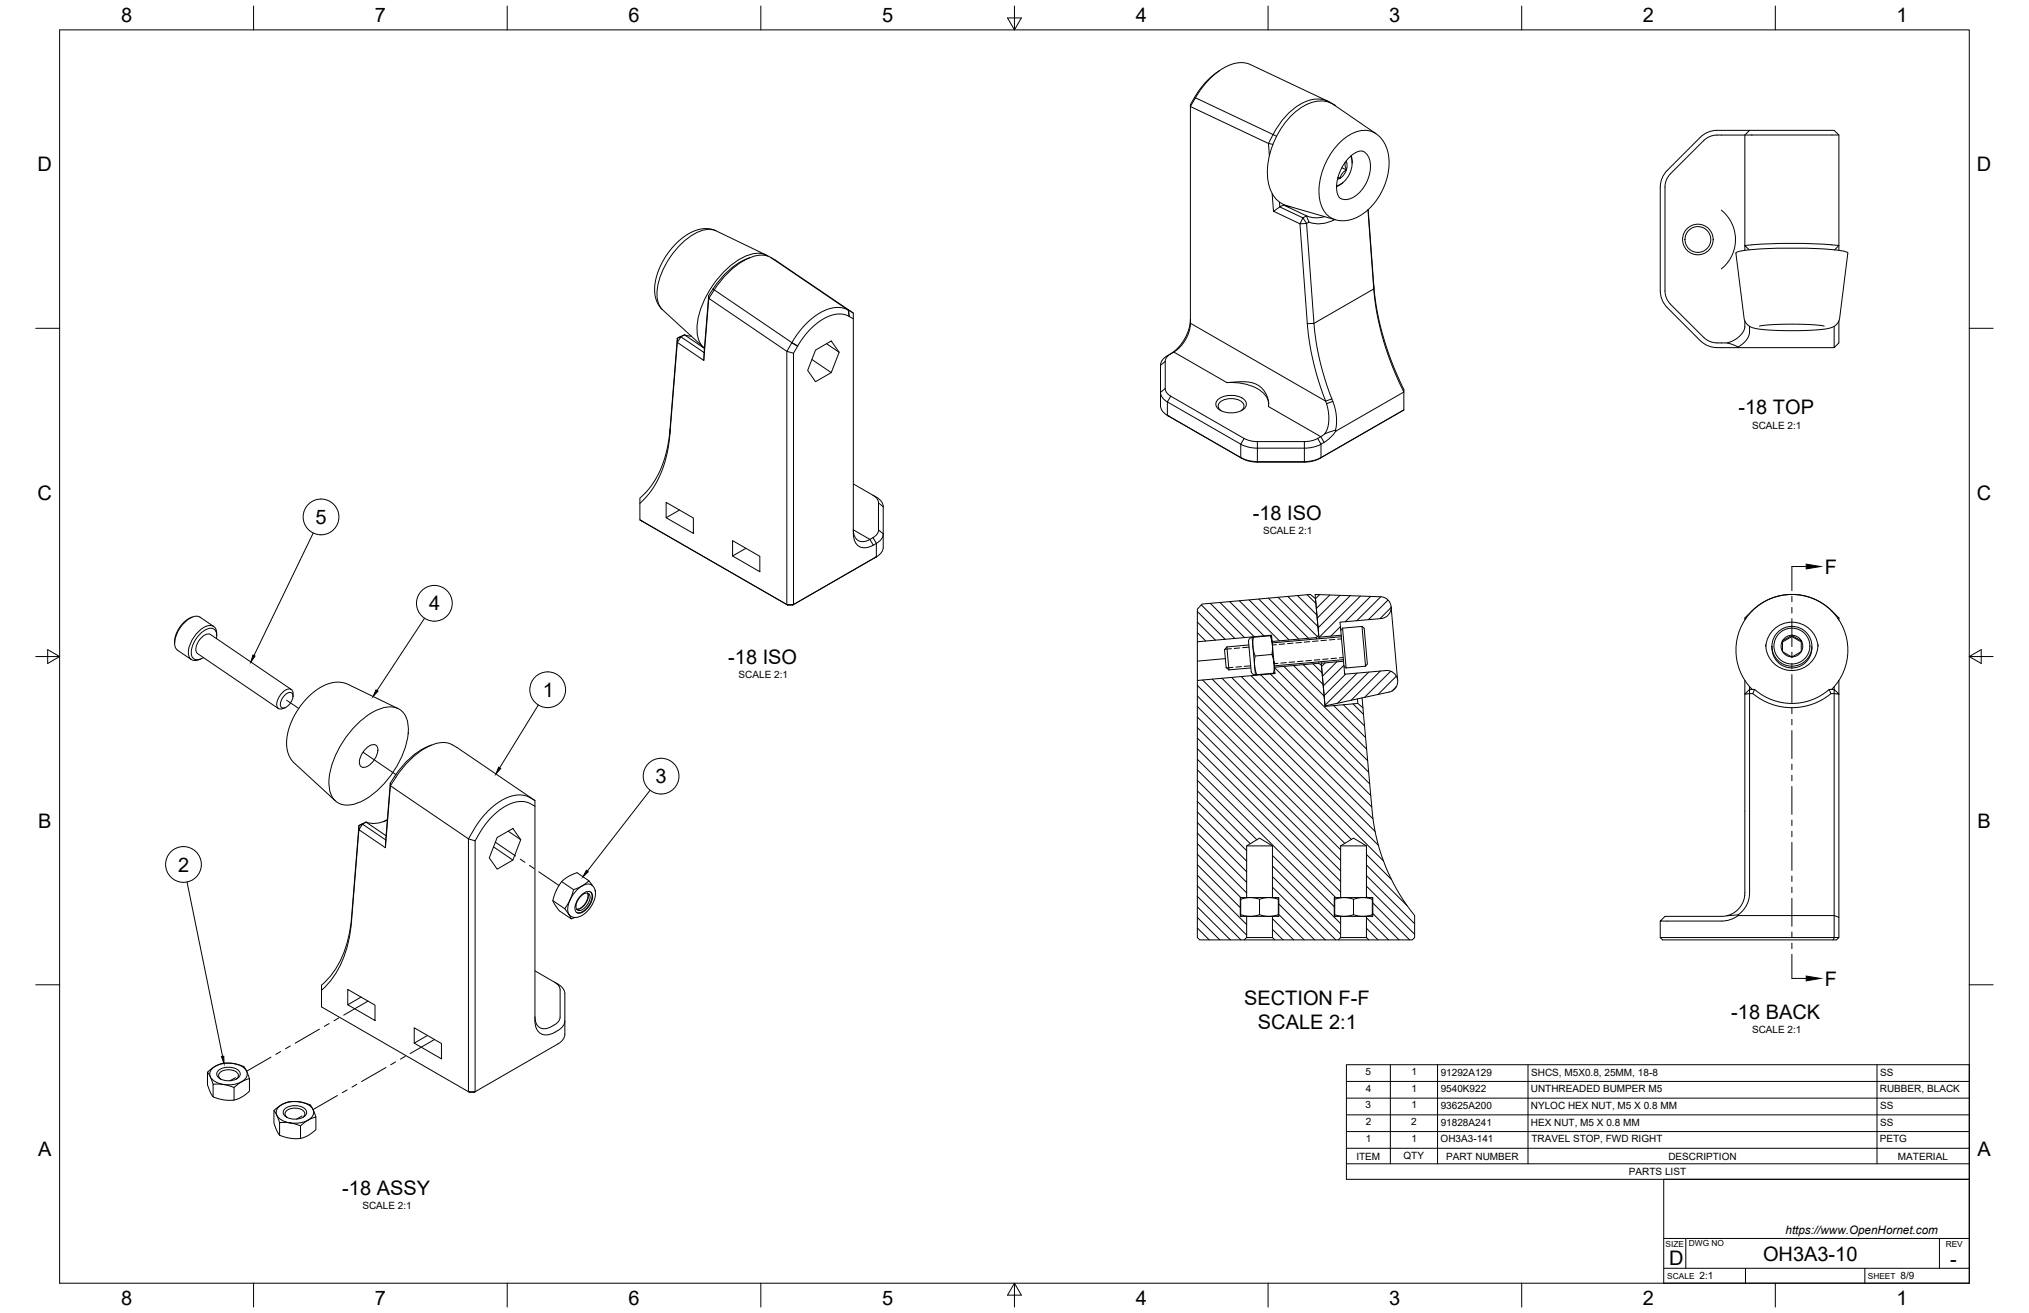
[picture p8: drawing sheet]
<svg xmlns="http://www.w3.org/2000/svg" width="864mm" height="559mm" viewBox="0 0 864 559" stroke-linecap="round" stroke-linejoin="round" font-family="sans-serif">
<!-- layer: Visible -->
<g fill="none" stroke="#000" stroke-width=".43">
<path d="M519.1 30l-3.9 3-3 3.1-2.8 3.7-2.7 4.7v93.1a16.5 16.5 0 0 1-10.5 14.2l-1.5 1.5-.7 1.6-.1 17.8a5 5 0 0 0 3 4.1M541.8 57.3l-1.9 3.8 .4 5.2M565.2 43.1l-34.6-16.2-2.6-.3-3.4 .7-3.4 1.4-3.6 2.5-2.9 2.6-3.1 3.6-4.9 7.9 33.2 15.8 1.9 .3M567.8 44.6a12.8 12.8 0 0 0-14.9 1.8 34.3 34.3 0 0 0-13 31.5 11.7 11.7 0 0 0 7.7 9.6l21.1 6.1 2.5 .4 2.4-.2 4.2-1.4 4.3-3 3.6-4 3-5.1 2-6.1 .5-4.9-.5-4.7-1.6-4-1.4-1.9-1.6-1.4-18.3-12.6M568.2 44.9a12 12 0 0 0-14.8-.5 30.8 30.8 0 0 0-11.5 12.8M742.7 57.5v47a220.5 220.5 0 0 1 40 0l-1.8 1.8M742.7 57.5h40M744.7 55.5l-2 2h-7.3a17.4 17.4 0 0 0-8.4 .9l-1.9 1.4-14.1 14.2a8.1 8.1 0 0 0-2.3 5.6v44.2a8 8 0 0 0 2.3 5.6M569.5 75.5l.9 .4M570.4 75.9l-1.1 .4M571.1 71.4l1.9 .9M571.2 78l-2.3 1.4"/>
<path d="M571.6 77.7l-.4 .4M572.5 69.1l.1 2a1.13 1.13 0 0 1 .4 1.2 1.13 1.13 0 0 1-1 .8l-1.5 2.2a.67 .67 0 0 1-1.1 .3M572.9 68.6a6.2 6.2 0 0 1-2.5 7.3M574.9 66.5a10 10 0 0 1-6 12.6M575.1 66.3l.4 3.2M580.2 64.4l-1.1-.1-1.2 .2-2.9 1.8-2.4 2.7-2.1 3.5-1.2 3.5-.4 3.8 .5 3 1.3 1.7M541.5 82.4l.5 7.5M544.6 86l.1 2.1 1.5-.9 9.9 4.7M546.2 87.2l3.2 .8M554.6 92.7l1.5 2.4-2.8 .2zM554.6 92.7l-9.9-4.6-2.7 1.8 11.3 5.4 3.1 42.5a141.8 141.8 0 0 0 8.6 35.5l.6 3.7-.1 3.2-.5 2.3-1.2 2.1M556.1 91.9l1 2.7-1 .5 3.2 42.5a138.2 138.2 0 0 0 8.8 35.8l.8 4.8-.5 4.9"/>
<path d="M556.1 91.9l-1.5 .8M556.1 91.9a11 11 0 0 0 7.7 .3M568.2 93.4a13.6 13.6 0 0 1-11.1 1.1M582.3 89.2l2.4 32.3a121.3 121.3 0 0 0 12.8 44.3v1a120.4 120.4 0 0 1-12.8-43.8l-2.5-33.7M732.7 89.5l2.3 2.3 2 3 1.2 3.2 .5 3.3-.4 4-1 3.2-2.3 3.6-2.3 2.3M319.1 109.7a31.4 31.4 0 0 0-15.6 13.2M326.1 108.5l-21.7-10.4-3.6-.8-3.9 .5-4.8 2.3-4.6 3.8-3.7 4.6-3.2 5.9-1.6 5-.3 5.3 .8 3.6 1 1.9 1.3 1.5 17.6 16.1M327 109.1a10.2 10.2 0 0 0-10.3 .2 39.6 39.6 0 0 0-20.1 30.4l.1 1.5a9.3 9.3 0 0 0 3.1 7l-8.5-5.7M328 109.5a11.5 11.5 0 0 0-11.6 1.5 38.1 38.1 0 0 0-12.4 12.4M328 109.6l35.2 23.6M744.5 106.3l-1.8-1.8v2.1M782.7 106.6v-49.1l-2-2h-45.1a21 21 0 0 0-9 .9l-2.9 2-14.1 14.1a10 10 0 0 0-2.9 7.1l-.1 44.2a10.2 10.2 0 0 0 3 7.1l14.1 14.1a11.6 11.6 0 0 0 9.9 3h6.2l-.6-.6a12.1 12.1 0 0 0-6.5-1.5h-1.9"/>
<path d="M786.5 107.7a10.8 10.8 0 0 0-6.4-1.5 197.9 197.9 0 0 0-39.6 .7l-1.6 .8 3.4 27.8 .5 1.4 1.8 1.9 2.6 1 4.6 .6 8.5 .3 10-.1 6.7-.6 3.2-.9 1.8-1.4 1-2.1 3.5-27.9M303.5 122.9l-1.9 2.9-1.9 24.3M304 123.4l-2.3 3.6-.1-1.2M363.2 135.7v-2.5l-3.9-2-2.1-.3-2.4 .1-4.3 1.4-3.9 2.4-4.8 4.4-3.7 4.8-3.2 5.5M506.7 135.9a18.8 18.8 0 0 1-8.2 14.5M711 129.5l14.1 14.1M742.7 136.6l-.1 3.1-1.2 2.3-3.2 2.7-3.2 1.2M744.7 138.9l-.1 2.9-.8 2.1-1.8 2.2-2.2 1.6M748.9 138.8l4.9-.6 8.6-.3 9.1 .3 4.9 .6M782.7 136.6v9.3l-2 2.1v-9.1M288.3 144l1.5-.6-1.5 2.3zM291.3 142.5l-3 1.5-3.1 38.9a41.8 41.8 0 0 1-12.8 29.1v2.2"/>
<path d="M291.3 142.5l-1.5 .9 9.9 6.7M291.3 142.5l3 .6M299.7 150.1l-.1 3.3M334.9 149.5l-33.2-22.5-2.1 26.4-11.3-7.7-3.2 39a42.9 42.9 0 0 1-12.7 29.5v7.1M337.7 150.3l-2.8-.8v107.8h2.8l-.4 .2M345.6 153l8.2 5.6M347.1 149l6.7-3.9 3.4 4.8-3.4 8.7-6.7 3.9-3.3-4.9zM351.8 146.3l5.4 3.6M498.3 150.6l-1.9 1.7-.4 1.5v12.1l.7 1.4 1.6 1.3M725.1 143.6a8 8 0 0 0 5.7 2.3M739.8 148h40.9M493.9 167a5 5 0 0 0 3 4.1"/>
<path d="M496.9 171l31.2 18a14.3 14.3 0 0 0 7.1 1.7h20a14.7 14.7 0 0 0 8.4-2.4M497.6 177.2h.1M497.6 177.2l-.7-.4 31.9 18.4a13.1 13.1 0 0 0 6.4 1.5M498.3 168.6l31.2 18M518.6 169.9a9.4 9.4 0 0 1 11.3 .5 2.96 2.96 0 0 1-2.1 4.6 9.5 9.5 0 0 1-9.7-1.5 2.47 2.47 0 0 1 .5-3.6zM519.8 174.8a2.34 2.34 0 0 1-1.3-2.3 2.34 2.34 0 0 1 1.7-2 7.4 7.4 0 0 1 9.1 1.5 2.2 2.2 0 0 1-1.1 2.8M540 172a9.5 9.5 0 0 0-7.3-7.7 25.6 25.6 0 0 0-10.5-1.5l8.1-.3 3 .5 2.1 .9 2 1.6 1.5 2.3 1 2.9v2.3M528.1 194.8a14.3 14.3 0 0 0 7.1 1.6l20 .1a15 15 0 0 0 7.1-1.7M535.2 196.7h20M563.9 184.6l-1 .8a12.7 12.7 0 0 1-7.7 2.5h-20a11.6 11.6 0 0 1-5.7-1.3M568.6 183.5l28.9-16.7v7.7l-35.9 20.7a13.1 13.1 0 0 1-6.4 1.5M568.6 183.5l-.5-.3-4.3 1.4"/>
<path d="M568.6 183.5a16.4 16.4 0 0 1-5 4.8M283.5 213.8l11.6 6.7v6.5l-11.6-6.7zM289.2 217.1l-5.7 3.2M363.2 206l8.4 4.8M371.6 210.8l1.5 1.2 .8 1.5v12a5 5 0 0 1-3.6 4.1M371.6 210.8a6 6 0 0 1 4.3 4.9v17.2a5.3 5.3 0 0 1-3.6 4.5M272.4 221.3l62.9 36.2zM311.8 230.1l11.6 6.7v6.5l-11.6-6.7zM317.5 233.4l-5.7 3.2M363.2 225.5a4.3 4.3 0 0 0 2.1 4.5 4.3 4.3 0 0 0 5-.4M371.7 232a5.1 5.1 0 0 1-7.8-1.5l-.7-3.4v-91.4l-3.2-1.7-3.4-.4-2.8 .6-2.6 1.1-5 3.6-4.3 4.8-4.2 6.6v107l35.3-20.3M372.3 237.4l-35 20.1h-2"/>
<path d="M372.3 237.4h.1M373 231.3l-1.3 .7M375.9 227.2a5 5 0 0 1-2.9 4M587.6 254l-27.8-1 1.6 18.2 9.4-.9M587.6 254a4.6 4.6 0 0 1 4.5 4.5 4.6 4.6 0 0 1-4.2 4.7l-17.5 1.6 .3 3.4M592.1 258.2l2.8 31.4M74.3 272.9v.8M81.9 262.6a12.3 12.3 0 0 0-7.6 10.3M85.1 262.7l5.9 3.9M85.1 262.7a5.4 5.4 0 0 0-6.1 1.8 11.6 11.6 0 0 0-4.3 11.2l.9 1 5.8 4M92.1 271.8a2.98 2.98 0 0 0-3-4.4 11.8 11.8 0 0 0-7.6 11.2 2.67 2.67 0 0 0 4.3 1.7l.8-.4M92.2 270.5a3.2 3.2 0 0 0-3.7-4.2 13.3 13.3 0 0 0-8.3 12.2 2.89 2.89 0 0 0 4.5 2.2l.7-.2"/>
<path d="M509.6 273.1v16.5M522.2 275.3l.9 9.8M522.2 275.3l-1 1.2 .3 3.8 .4 3.8 1.2 1M531.5 274.5l-9.3 .8M532.9 271.3l1.4 15.9M532.9 271.3l.6-.1-.3 3.4 .4 2.5a11.8 11.8 0 0 1 .4 5.9l.9 4.1-.6 .1M532.9 271.3a2.45 2.45 0 0 0-1.4 3.1l1 10.9a1.74 1.74 0 0 0 1.8 1.9M540.6 270.6l.6-.1 .4 4zM540.6 270.6l-7.1 .6M541.2 270.5l-31.6 2.6v-13.8l2-2.2 46.1-4.1 2.2 1.8 1.4 15.4-.9 1.1-19 1.7M541.4 278.5l-7.2 .7M541.6 274.5l.7 8-.3-1.9a11.8 11.8 0 0 1-.4-5.9z"/>
<path d="M560.4 271.3v.6M561.4 271.2v.6M570.7 268.2l1.3 15.3M570.9 271l-29.4 2.6M571.4 267.3l1.5 17M571.4 267.3l-.7 .9M579.7 266.6l.9 .8 1.3 14.5 .1 .7-.8 .9M579.7 266.6l1.5 16.9M579.7 266.6l-8.3 .7M742.7 263l.4 .2M751.5 274.3l.3 2.2 .6 2 2 3.2 1.6 1.5 2.1 1.2 4.3 1 4.3-.8 3.4-2.1 1.5-1.6 1.2-2.1 .8-2.3 .2-2.2M751.6 275.1a11.1 11.1 0 0 1 11.1-10.3 11.1 11.1 0 0 1 11.1 10.3"/>
<path d="M754.2 275.1a8.5 8.5 0 0 0 8.1 9.2 8.5 8.5 0 0 0 8.9-8.5M758.7 272.7l2.7-1.5a1.48 1.48 0 0 1 2.4-.1l1.6 .9a1.96 1.96 0 0 1 1.3 2.8v.9a2.2 2.2 0 0 1-1.9 2.7l-.7 .4a2.18 2.18 0 0 1-3.3-.2l-.7-.4a2.16 2.16 0 0 1-1.4-3zM758.7 273.2l4-2.3 4 2.3M762.7 270.4v.5M762.7 270.4a4.6 4.6 0 0 0-4 6.9M762.7 270.4a4.6 4.6 0 0 1 4 6.9 4.6 4.6 0 0 1-8 0M771.2 275.1v.7M782.7 263a25.7 25.7 0 0 0-20-10 24 24 0 0 0-17 7l-3 3v.8M782.7 263v.8M782.7 263l-.5 .2M121.2 295.9l.5-.5a1.67 1.67 0 0 1 2.3-.6 1.67 1.67 0 0 1 .6 2.3 5.1 5.1 0 0 1-4.4 4.2 2.96 2.96 0 0 1 .1-4.3zM124 293.5l-34.4-23.5a4.4 4.4 0 0 0-4.9 2.6 4.4 4.4 0 0 0-.6 5.5l34.4 23.5"/>
<path d="M124.7 296.2v-1a1.84 1.84 0 0 0-1-1.9 1.84 1.84 0 0 0-2.1 .4 7.2 7.2 0 0 0-3.6 7.3 2.22 2.22 0 0 0 3.3 .2M521.5 280.3l-11.9 1.1M532.4 284.3l-9.3 .8M542.1 286.5l-7.2 .6M542.3 282.5l.3 4h-.5zM542.4 284l18.9-1.7 1.1 .9 1.6 17.4 13.9-1.2 2.2 1.8 3.9 43.8a82.3 82.3 0 0 0 18.1 44.7v9.3l-1 1h-18.5l-1-1v-9M542.6 286.5l-33 3.1v109.4l1 1h19l1-1v-9M561.3 281.7v.6M562.3 281.6l.1 .7M571.8 280.8l-29.4 2.6M571.8 281.4l-9.4 .9 1.6 18.1 27.2-5.9a4.6 4.6 0 0 0 3.7-5.2 4.6 4.6 0 0 0-5-3.9l-17.6 1.5-.3-3.4M572 283.5l.9 .8"/>
<path d="M577.8 297.5l.1 1.9M579.7 297l.4 4.2M581.2 283.5l-8.3 .8M742.7 289.6v90.9l-.7 3-1.5 2.7-2.3 2.1-3.2 1.4 4.8-.4v.4h40.9v9.3h-74.1l1 1h74.1l1-1h-2l-.4 1M742.7 295.4l2-2v1.8zM744.7 292.2v1.2M744.7 293.4h2.1M745.8 293.4a23.7 23.7 0 0 1 .1-33.5 23.7 23.7 0 0 1 33.5 0 23.7 23.7 0 0 1 .2 33.5M746 295.2h-1.3l-.1 85.8-.5 2.5-1.1 2.5-1.5 1.8-1.7 1.5M746.1 295.2a26.1 26.1 0 0 0 33.2 0M746.8 293.4l-.8 1.8M746.8 293.4a24.1 24.1 0 0 0 31.8 0"/>
<path d="M778.6 293.4l.7 1.8M779.3 295.2h1.4v94.5l2 .7M780.7 293.4l2 2-2-.2zM780.7 292.2v1.2h-2.1M782.7 289.6v109.4M151.4 308.8a23.4 23.4 0 0 1 14.4-8 7.6 7.6 0 0 1 7.9 7.9 35.7 35.7 0 0 1-10 24.6 25.4 25.4 0 0 1-15.7 9.4 7.6 7.6 0 0 1-7.9-7.9 35.7 35.7 0 0 1 10-24.6zM155.9 318.5l1.3-1.1a2.26 2.26 0 0 1 3.1-.1 2.26 2.26 0 0 1 .4 3 8.6 8.6 0 0 1-5.7 6.3 2.19 2.19 0 0 1-2-1.1 2.19 2.19 0 0 1 .1-2.3l1-2.5zM169.5 301.6l-21.7-10.5-3.8-.8-4.4 .8-4.1 2-4.6 3.8-3.8 4.6-2.5 4.4-2 5.3-.6 5.7 .8 4.2 1.1 2.1 1.3 1.5 17.5 16.1M181.9 317.8a35.1 35.1 0 0 0-15.8 15.5l-1.9 24.2M183.7 317.1l-1.8 .7M166.1 333.3l.1 1.1a41.3 41.3 0 0 1 16.2-16.7 10.9 10.9 0 0 1 12.1 .4l33.2 22.6M152.8 351.3l1.5-.5-1.5 2.3z"/>
<path d="M155.8 349.9l-3 1.4-3.1 38.9a41.3 41.3 0 0 1-12.9 29.1v9.2l63 36.4 2.4-.3h-2.8v-107.6l2.8 .8M155.8 349.9l-1.5 .9 9.9 6.7M155.8 349.9l8.5 5.8M164.2 357.5l-.2 3.3M164.9 348.8l-1.8 .9M164.9 349a11.3 11.3 0 0 1-9.1 .9M211.6 356.4l6.7-3.8 3.3 4.8-3.3 8.6-6.7 3.9-3.3-4.8zM216.3 353.7l5.3 3.7M227.7 343.1v-2.4l-2.9-1.7-1.7-.5h-3.8l-4.5 1.4-4 2.5-4.1 3.9-3.8 4.7-3.5 6-33.2-22.6-2.2 26.4-11.2-7.7-3.2 38.9a42.5 42.5 0 0 1-12.8 29.5M210.1 360.4l8.2 5.6M239.1 375.2l5 3.4M250.7 374.9l-5.1-3.5-1.6 .6-2.6 1.4-2.3 1.8-2 3.1-1 2.4a4.4 4.4 0 0 0 .9 5.6l1.1 1.3 5 3.5"/>
<path d="M251.3 379.6a4.9 4.9 0 0 1-.7 5.9 4.9 4.9 0 0 1-5.2 2.8M252.2 377l-1-1.4a.6 .6 0 0 0-.4-.6 .6 .6 0 0 0-.7 .3l-2.3 1.7-2.6 1.2a1.31 1.31 0 0 0-1.4 1.7l-1.2 3.1M253.3 378.9l.1 .4M530.6 360h11M570.6 360l5.5-3.3 5.5 3.3v22M570.6 360h11M570.6 360v22M235.3 383.3l5 3.4M242.1 389.2l.5 .7a1 1 0 0 0 .6 1 1 1 0 0 0 1.1-.3l.4-.1M242.6 383l-1.6 2.7a.89 .89 0 0 0-.2 1.6l1.3 1.9M242.6 382.9a6.9 6.9 0 0 0-.4 6.3M242.6 382.9a10.1 10.1 0 0 1 8.3-6.6l1.4 .7 1 1.9 .1 2.3-.8 2.7-1.5 2.6-2 2.1-2.5 1.5-1.9 .4a3 3 0 0 1-2.5-1.3"/>
<path d="M247.2 381.4l1.2-.9a1.75 1.75 0 0 1 2.4-.1 1.75 1.75 0 0 1 .2 2.4 5.7 5.7 0 0 1-4.9 4.7 3.3 3.3 0 0 1 .1-4.8zM247.5 380.9l1.3-1a2.16 2.16 0 0 1 2.9-.1 2.16 2.16 0 0 1 .4 2.8 7.6 7.6 0 0 1-6 6 2.32 2.32 0 0 1-1.3-3.2l1-2.4zM250 380.1a5.8 5.8 0 0 1-4.6 6.8M250.1 380.1a5.8 5.8 0 0 1-4.7 6.9M528.1 382v8M528.1 382h16M528.1 382v8h16M528.1 382.7l4-.7 4 .7v6.6l-3.5 .7-4.5-.7M530.6 382v-22l5.5-3.3 5.5 3.3v22M530.6 399h11M536.1 382.7l4-.7 4 .7v6.6l-3.5 .7-4.5-.7M541.6 390v9l1 1h27l1-1v-9"/>
<path d="M544.1 382v8M544.1 389.3v.7M544.1 382v.7M568.1 382v8M568.1 382h16M568.1 382v8h16M568.1 382.7l4-.7 4 .7v6.6l-3.5 .7-4.5-.7M570.6 399h11M576.1 382.7l4-.7 4 .7v6.6l-3.5 .7-4.5-.7M584.1 382v8M584.1 389.3v.7M584.1 382v.7"/>
<path d="M706.6 392v7M732.7 390h-24l-2.1 2h26.1M735 389.7l-2.3 .3M739.8 389.7a12 12 0 0 1-7.1 2.3M227.7 413.2l9.8 5.6a5 5 0 0 1 2.9 4.1v17.3a5 5 0 0 1-2.9 4.1l-35.3 20.3v-106.8l4.2-6.6 4.4-5 3-2.3 2.5-1.4 2-.8 2.7-.6 3.6 .4 3.1 1.6v91.3a5.1 5.1 0 0 0 5.2 6.1l3.3-1.2M236.1 418l1.5 1.3 .7 1.5 .1 12-.4 1.6-1.9 1.7M529.6 400h13M569.6 400h13M148 421.1l11.6 6.7v6.5l-11.6-6.7zM153.7 424.3l-5.7 3.3M176.3 437.4l11.6 6.7v6.5l-11.6-6.7zM227.7 432.8a4.3 4.3 0 0 0 2.1 4.6 4.3 4.3 0 0 0 5-.5l1.3-.8"/>
<path d="M237.5 438.6l-1.3 .7M240.4 434.5a5 5 0 0 1-2.9 4.1M88.3 456.3l1.2 1.9 1.2 3.3M90.3 454.8a11.2 11.2 0 0 1 14.3 .5 3.6 3.6 0 0 1-2.4 5.4 11.4 11.4 0 0 1-12.3-1.8l-.6-1.8 .2-1.2zM93.1 455.5a7.1 7.1 0 0 1 8.8 .5 2.63 2.63 0 0 1-2.6 3.7 6.2 6.2 0 0 1-7-2.1 1.96 1.96 0 0 1 .8-2.1zM94 459.3a1.96 1.96 0 0 1-.9-2.2 1.96 1.96 0 0 1 1.9-1.5 5.3 5.3 0 0 1 6.4 1.7 1.8 1.8 0 0 1-.9 2M106.2 459.1l-1.8-4.3a2.67 2.67 0 0 0-2.7-1.6l-3.4-.7h-3.5l-3.4 1.4-3.1 2.4v5.4l1.3 3.4 1.1 1.7M181.9 440.7l-5.6 3.2M90.7 461.5h4.2l4.7 1.3v5.4l-4.4-.1-4.5-1.3zM99.6 462.8l3.3-2.4 3.3-1.3v5.3l-3.1 2.4-3.5 1.4M116.6 472.6l1.1 1.7 1.3 3.5M118.6 471.1a11.2 11.2 0 0 1 14.3 .5 3.6 3.6 0 0 1-2.4 5.5 11.4 11.4 0 0 1-12.3-1.9l-.7-1.8 .3-1.2z"/>
<path d="M119 477.8l4.7 .1 4.2 1.3v5.3l-4.5-.1-4.4-1.2zM121.3 471.8a7.1 7.1 0 0 1 8.9 .5 2.63 2.63 0 0 1-2.6 3.8 6.2 6.2 0 0 1-7-2.1 1.96 1.96 0 0 1 .7-2.2zM122.3 475.6a1.96 1.96 0 0 1-.9-2.2 1.96 1.96 0 0 1 1.9-1.4 5.3 5.3 0 0 1 6.4 1.6 1.8 1.8 0 0 1-.9 2M127.9 479.2l3.1-2.4 3.5-1.4v5.4l-3.3 2.4-3.3 1.3M134.5 475.4l-1.8-4.3a2.78 2.78 0 0 0-2.7-1.6l-3.2-.6h-3.8l-3.1 1.3-3.3 2.4v5.4l1.3 3.3 1.1 1.9"/>
<circle cx="722.7" cy="101.9" r="6.5"/>
<circle cx="722.7" cy="101.9" r="5.5"/>
<circle cx="762.7" cy="275.1" r="8.5"/>
<circle cx="762.7" cy="275" r="7.6"/>
</g>
<!-- layer: Tweak Trail -->
<g fill="none" stroke="#000" stroke-width=".43">
<path d="M122 298l5.1 3.5M154.5 320.1l14 9.5M210.8 358.4l8.7 5.9M221.4 365.7l2 1.3M225.4 368.3l1.9 1.4M229.3 371l8.6 5.9M136 438l-10.4 6M140.1 435.6l-2.1 1.2M144.2 433.2l-2 1.2M156.6 426.1l-10.3 6M100.2 458.6l-2.3 1.4M115.3 449.9l-10.3 6"/>
<path d="M119.5 447.5l-2.1 1.2M123.6 445.2l-2.1 1.1M164.3 454.3l-10.4 6M168.4 452l-2.1 1.2M172.5 449.6l-2.1 1.2M184.9 442.4l-10.3 6M128.5 475l-2.3 1.3M143.6 466.2l-10.4 6M147.7 463.9l-2 1.2M151.9 461.5l-2.1 1.2"/>
</g>
<!-- layer: Visible Narrow -->
<g fill="none" stroke="#000" stroke-width=".43">
<path d="M508.4 41.5l.3 .2M508.5 41.4l34.8 16.6M565.8 43.4l.1 .2M585.6 56.9a10.7 10.7 0 0 0-12.5 1.4 29.2 29.2 0 0 0-11.2 27.4 9.9 9.9 0 0 0 6.4 7.8M580.2 64.4a7.6 7.6 0 0 1 2.9 8.9 14.2 14.2 0 0 1-9.6 11.6l-2.8-.4M304.8 98.2a12.4 12.4 0 0 0-12.1 3.2 33.7 33.7 0 0 0-13.1 24l.3 2.5a7.3 7.3 0 0 0 2.1 3.9M328 109.6l33.1 22.4 .3 2.6M303.5 122.9l36 24.3M361.1 132l.4 2.7M506.7 137.6l57.5 33.1 2.7-.9M584.7 121.5v1.5l-25.4 14.6-2.9 .2M337 145.9l2.5 1.4"/>
<path d="M496 153.8l-2.1 1.7M499.6 149.8l22.6 13M496 165.4l-2.1 1.6M498.3 168.6l-1.4 2.4v5.8l.7 .4M539.9 173l22.3 12.8 1.4 2.5M567.3 170.8l-2.7 1M285.2 182.9l-.1 1.8M529.5 186.6l-1.4 2.4v5.8l.7 .4M535.2 187.9v8.8M555.2 187.9v8.8M560.9 186.6l1.4 2.4v5.8l-.7 .4M373.9 214l2 1.7"/>
<path d="M363.2 225.5l7.1 4.1 1.4 2.4M371.6 228.8l1.4 2.5v5.7l-.7 .4M373.9 225.6l2 1.6"/>
</g>
<!-- layer: Hidden -->
<g fill="none" stroke="#000" stroke-width=".43">
<path d="M524.1 276.1l-2.7 .2M527.7 275.8l-2.4 .2M531.6 275.4l-2.7 .3M543.2 274.4l-1.6 .1M546.8 274l-2.4 .3M550.4 273.7l-2.4 .2M553.9 273.4l-2.4 .2M557.5 273.1l-2.4 .2M561 272.8l-2.3 .2M564.6 272.5l-2.4 .2M568.1 272.1l-2.3 .3M571 271.9l-1.7 .2"/>
<path d="M571.7 279.8l-1.7 .2M524.8 284l-2.7 .3M528.4 283.7l-2.4 .2M532.3 283.4l-2.7 .2M543.9 282.3l-1.6 .2M547.5 282l-2.4 .2M551.1 281.7l-2.4 .2M554.6 281.4l-2.4 .2M558.2 281.1l-2.4 .2M561.7 280.7l-2.3 .2M565.3 280.4l-2.4 .2M568.9 280.1l-2.4 .2"/>
</g>
<!-- layer: Border -->
<g fill="none" stroke="#000" stroke-width=".43">
<path d="M25.4 12.7h812.8v533.4h-812.8zM107.9 2.6v10.1M215.9 2.6v10.1M323.8 2.6v10.1M428.8 7.6h5.9l-2.9 5.1zM431.8 2.6v10.1M539.7 2.6v10.1M647.7 2.6v10.1M755.6 2.6v10.1M15.2 139.7h10.2M838.2 139.7h10.1M15.2 279.4h10.2"/>
<path d="M20.3 276.5l5.1 2.9-5.1 3zM838.2 279.4l5.1-2.9v5.9zM838.2 279.4h10.1M15.2 419.1h10.2M838.2 419.1h10.1M107.9 546.1v10.2M215.9 546.1v10.2M323.8 546.1v10.2M431.8 546.1l2.9 5.1h-5.9zM431.8 546.1v10.2M539.7 546.1v10.2M647.7 546.1v10.2"/>
<path d="M755.6 546.1v10.2"/>
</g>
<!-- layer: Parts Lists -->
<path d="M573.1 453.1h265.1v48.8h-265.1zM591.8 453.1v42.2M611.9 453.1v42.2M650.4 453.1v42.2M798.9 453.1v42.2M573.1 474.5h265.1M573.1 467.4h265.1M573.1 460.2h265.1M573.1 495.3h265.1M573.1 488.7h265.1M573.1 481.6h265.1" fill="none" stroke="#000" stroke-width=".43"/>
<!-- layer: Balloons -->
<g fill="none" stroke="#000" stroke-width=".43">
<path d="M133.3 226.9l-25.2 52.1M180.7 263.1l-20.2 30.8M229.1 300l-16.4 26.8M276.7 336.3l-26.7 34.4M79.6 375.4l15.1 74.2"/>
<circle cx="136.6" cy="220" r="7.6"/>
<circle cx="184.9" cy="256.8" r="7.6"/>
<circle cx="233.1" cy="293.6" r="7.6"/>
<circle cx="281.4" cy="330.3" r="7.6"/>
<circle cx="78.1" cy="367.9" r="7.6"/>
</g>
<path d="M107.7 278.8l.9 .4-1.8 2.5zM160 293.6l.9 .6-2.1 2.2zM212.2 326.5l.9 .6-2 2.3zM249.6 370.4l.8 .6-2.3 2.1zM94.3 449.7l.9-.2 .2 3.1z" fill="#000" stroke="#000" stroke-width=".43"/>
<!-- layer: Hatching -->
<g fill="none" stroke="#000" stroke-width=".43">
<path d="M511.3 257.5l14.3 14.2M515.2 256.8l14.5 14.6M519.3 256.4l14.5 14.6M523.4 256.1l14.6 14.5M527.5 255.7l17.1 17.1M531.6 255.3l17.1 17.1M535.8 255l17 17M539.9 254.6l17 17.1M544 254.2l16.7 16.7M548.1 253.9l12.9 12.8M552.3 253.5l8.2 8.2M556.4 253.1l3.7 3.7"/>
<path d="M561.7 253.1l-1.8 1.7M566 253.2l-5.7 5.8M570.3 253.4l-9.7 9.7M574.7 253.5l-13.7 13.7M579 253.7l-17.5 17.5M583.3 253.9l-10.7 10.7M587.7 254l-10.2 10.2M590.8 255.4l-8.4 8.3M592.1 258.6l-4.7 4.7M509.6 269.2l3.6 3.6M509.6 264.8l7.8 7.7M509.6 260.3l11.9 11.8"/>
<path d="M570.5 266.7l-4.1 4M509.6 296.2l62.8 62.7M509.6 291.7l65.6 65.6M511.9 289.4l76.9 77M516 289.1l70.7 70.6M520.1 288.7l65.2 65.1M524.2 288.3l60.2 60.2M528.3 288l55.6 55.5M532.5 287.6l50.9 50.9M536.6 287.2l46.4 46.4M540.7 286.9l41.8 41.8M542.4 284.1l39.7 39.6"/>
<path d="M546.5 283.6l35.2 35.2M550.6 283.3l13 12.9M554.7 282.9l8.5 8.4M558.8 282.5l3.9 3.9M564 282.1l-1.5 1.6M569 281.7l-6.2 6.1M571.8 299.9l9 9M572 283.1l-8.8 8.8M572.7 286.9l-9.1 9.2M575.9 299.6l4.4 4.4M577.6 286.5l-13.7 13.7M582.6 286l-13.3 13.3"/>
<path d="M587.5 285.6l-12.4 12.4M591.9 285.7l-11.1 11.1M594.3 292.3l-1.8 1.8M594.3 287.8l-7.8 7.8M509.6 318.6l61 61M509.6 314.1l61 61M509.6 309.6l61 61M509.6 305.2l61 60.9M509.6 300.7l61 60.9M567.6 300.3l13.6 13.6M509.6 336.6l22.5 22.5M509.6 332.1l25.3 25.3"/>
<path d="M509.6 327.6l58.3 58.3M509.6 323.1l58.9 58.9M509.6 359l21 21M509.6 354.5l21 21M509.6 350.1l21 20.9M509.6 345.6l21 20.9M509.6 341.1l21 20.9M509.6 377l21 21M509.6 372.5l21 21M509.6 368l18.3 18.3M509.6 363.5l18.5 18.5M541.6 377.5l22.5 22.5"/>
<path d="M541.6 373l27 27M541.6 368.6l29 29M541.6 364.1l29 29M581.6 377.1l20.5 20.5M581.6 372.6l20.5 20.5M581.6 368.1l17.3 17.3M581.6 363.6l10.6 10.7M509.6 394.9l5.1 5.1M509.6 390.5l9.6 9.5M509.6 386l14.1 14M509.6 381.5l18.6 18.5M541.6 395.5l4.5 4.5"/>
<path d="M541.6 391l9 9M544.3 389.2l10.8 10.8M544.3 384.7l15.3 15.3M581.6 395.1l4.9 4.9M581.6 390.6l9.4 9.4M581.6 381.6l.4 .4M584.3 388.8l11.2 11.2M584.3 384.3l15.7 15.7"/>
</g>
<!-- layer: Section Lines -->
<g fill="none" stroke="#000" stroke-width=".43">
<path d="M762.7 253.7v2.4M762.7 258.5v2.4M768.8 241.1h-6.1v10.3M762.7 263.3v11.9M762.7 277.6v2.4M762.7 282.3v2.4M762.7 287.1v11.9M762.7 301.4v2.4M762.7 306.1v2.4M762.7 310.9v11.9M762.7 325.2v2.4M762.7 329.9v2.4"/>
<path d="M762.7 334.7v11.9M762.7 349v2.4M762.7 353.8v2.3M762.7 358.5v11.9M762.7 372.8v2.4M762.7 377.6v2.3M762.7 382.3v11.9M762.7 396.6v2.4M762.7 401.4v2.4M762.7 406.1v10.3h6.1"/>
</g>
<path d="M768.8 240.1l6.1 1-6.1 1zM768.8 415.4l6.1 1-6.1 1z" fill="#000" stroke="#000" stroke-width=".43"/>
<!-- layer: Titleblock -->
<path d="M708.1 501.9h130.1v44.2h-130.1zM708.1 539.8h130.1M708.1 527.1h130.1M717.5 527.1v12.7M742.9 539.8v6.3M793.7 539.8v6.3M825.5 527.1v12.7" fill="none" stroke="#000" stroke-width=".43"/>
<g font-size="8.5">
<text x="51.6" y="9.4">8</text>
<text x="159.5" y="9.4">7</text>
<text x="267.5" y="9.4">6</text>
<text x="375.4" y="9.3">5</text>
<text x="483.4" y="9.4">4</text>
<text x="591.3" y="9.4">3</text>
<text x="699.3" y="9.4">2</text>
<text x="807.2" y="9.4">1</text>
<text x="16" y="72.9">D</text>
<text x="841.4" y="72.9">D</text>
<text x="739.9" y="176.2">-18 TOP</text>
<text x="16" y="212.6">C</text>
<text x="841.4" y="212.6">C</text>
<text x="533.2" y="221.1">-18 ISO</text>
<text x="134.3" y="223">5</text>
<text x="776.7" y="244.2">F</text>
<text x="182.7" y="259.8">4</text>
<text x="310" y="282.5">-18 ISO</text>
<text x="231.1" y="296.6">1</text>
<text x="279" y="333.3">3</text>
<text x="16.2" y="352.3">B</text>
<text x="841.7" y="352.3">B</text>
<text x="75.8" y="371">2</text>
<text x="776.7" y="419.5">F</text>
<text x="529.5" y="427.7">SECTION F-F</text>
<text x="736.9" y="433.5">-18 BACK</text>
<text x="535.4" y="438">SCALE 2:1</text>
<text x="16.2" y="492">A</text>
<text x="841.7" y="492">A</text>
<text x="145.7" y="508.4">-18 ASSY</text>
<text x="710.4" y="538.4">D</text>
<text x="750.4" y="536.7">OH3A3-10</text>
<text x="830.1" y="538.8">-</text>
<text x="51.6" y="555.5">8</text>
<text x="159.5" y="555.5">7</text>
<text x="267.5" y="555.5">6</text>
<text x="375.4" y="555.4">5</text>
<text x="483.4" y="555.5">4</text>
<text x="591.3" y="555.5">3</text>
<text x="699.3" y="555.5">2</text>
<text x="807.2" y="555.5">1</text>
</g>
<text font-size="5" x="760" y="525.2">https://www.OpenHornet.com</text>
<g font-size="4.3">
<text x="745.7" y="182.4">SCALE 2:1</text>
<text x="537.6" y="227.3">SCALE 2:1</text>
<text x="314.3" y="288.6">SCALE 2:1</text>
<text x="745.7" y="439.7">SCALE 2:1</text>
<text x="581.2" y="457.5">5</text>
<text x="600.8" y="457.5">1</text>
<text x="613.2" y="457.7">91292A129</text>
<text x="651.7" y="457.8">SHCS, M5X0.8, 25MM, 18-8</text>
<text x="800.2" y="457.8">SS</text>
<text x="581.3" y="464.6">4</text>
<text x="600.8" y="464.6">1</text>
<text x="613.2" y="464.8">9540K922</text>
<text x="651.6" y="464.8">UNTHREADED BUMPER M5</text>
<text x="800.1" y="464.9">RUBBER, BLACK</text>
<text x="581.2" y="471.7">3</text>
<text x="600.8" y="471.7">1</text>
<text x="613.2" y="472">93625A200</text>
<text x="651.6" y="472">NYLOC HEX NUT, M5 X 0.8 MM</text>
<text x="800.2" y="472">SS</text>
<text x="581.3" y="478.8">2</text>
<text x="600.7" y="478.8">2</text>
<text x="613.2" y="479.1">91828A241</text>
<text x="651.6" y="479.1">HEX NUT, M5 X 0.8 MM</text>
<text x="800.2" y="479.1">SS</text>
<text x="581.4" y="485.9">1</text>
<text x="600.8" y="485.9">1</text>
<text x="613.2" y="486.2">OH3A3-141</text>
<text x="651.8" y="486.2">TRAVEL STOP, FWD RIGHT</text>
<text x="800.1" y="486.2">PETG</text>
<text x="577.3" y="493.5">ITEM</text>
<text x="597.4" y="493.4">QTY</text>
<text x="615.5" y="493.5">PART NUMBER</text>
<text x="710.1" y="493.5">DESCRIPTION</text>
<text x="807.8" y="493.5">MATERIAL</text>
<text x="693.3" y="500.1">PARTS LIST</text>
<text x="154.2" y="514.5">SCALE 2:1</text>
<text x="723.4" y="544.5">2:1</text>
<text x="809" y="544.5">8/9</text>
</g>
<g font-size="3.5">
<text x="708.9" y="530.9">SIZE</text>
<text x="718.9" y="530.5">DWG NO</text>
<text x="828.2" y="530.9">REV</text>
<text x="709.6" y="544.2">SCALE</text>
<text x="795" y="544.2">SHEET</text>
</g>
</svg>
